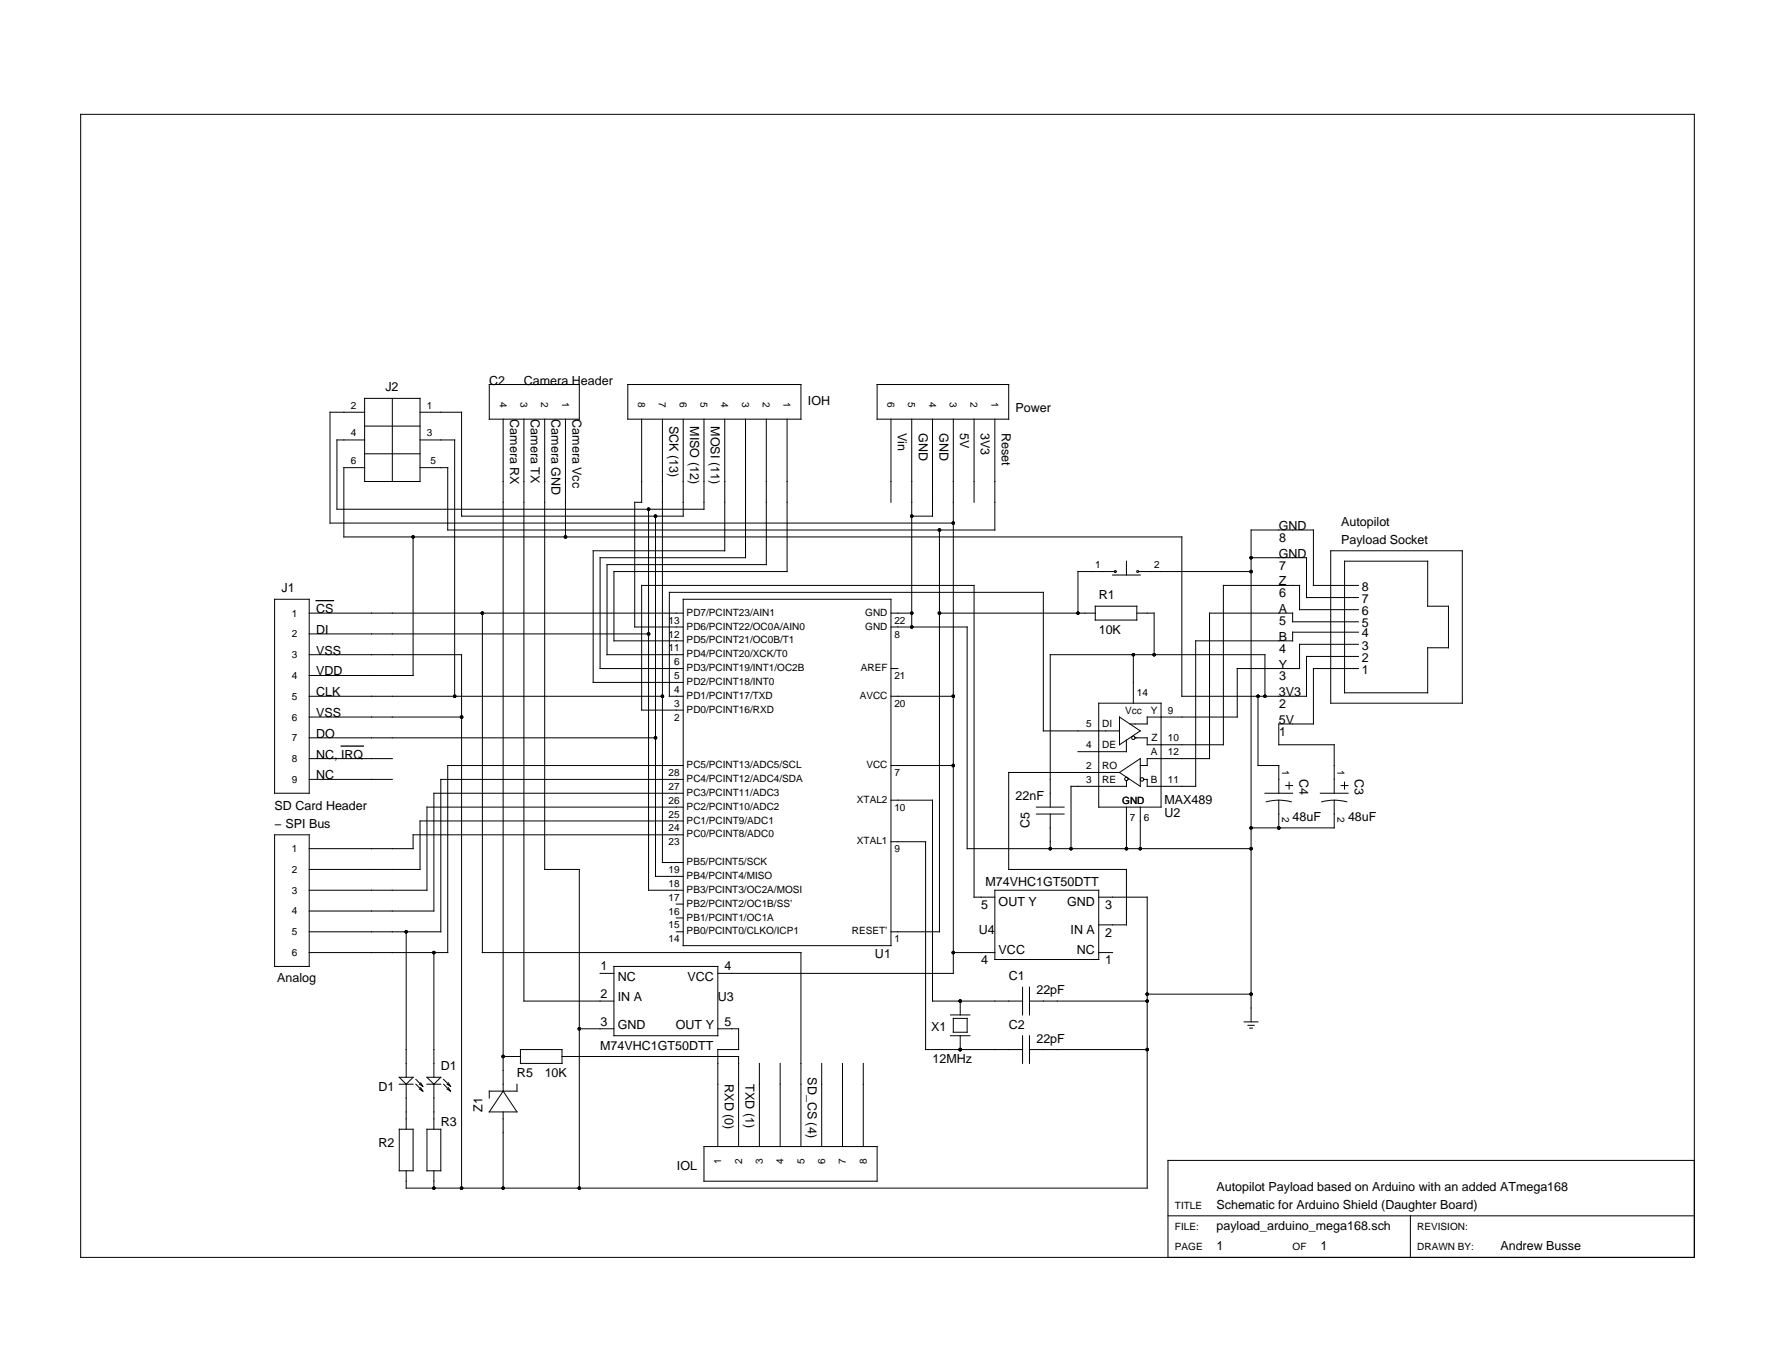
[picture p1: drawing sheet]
<svg xmlns="http://www.w3.org/2000/svg" width="279mm" height="216mm" viewBox="0 0 279 216" stroke-linecap="round" stroke-linejoin="round" font-family="sans-serif">
<g fill="none" stroke="#000" stroke-width=".16">
<path d="M12.7 18h254v179.9h-254zM57.4 73.6h-3.3v10.9h131.9v25.1h19.7v-6.3h8.1M57.4 62.7h8.7v13.1h-8.7zM57.4 64.9h-5.5v17.4h98.2M57.4 71.4h8.7M57.4 67.1h8.7M61.8 62.7v13.1M66.1 64.9h6.6v16.3h34.8v-15.2M66.1 69.2h5.5v40.4M77 60.5h14.2v5.5h-14.2zM79.2 66v105.7M82.5 66v91.5h14.1"/>
<path d="M85.7 66v70.8h5.5v50.2M89 66v18.5M98.8 60.5h27.3v5.5h-27.3zM101 66v13h-1.1v19.7h7.6M104.3 66v69.7h3.2M110.8 66v14.1h-57.8v-10.9h4.4M114.1 66v20.7h-20.7v20.7h14.1M117.4 66v21.8h-22.9v17.4h13M120.6 66v22.9h-25.1v14.1h12M123.9 66v23.9h-27.3v10.9h10.9M138.1 60.5h20.7v5.5h-20.7zM140.2 66v13"/>
<path d="M143.5 66v32.7M146.8 66v15.2h-3.3M150.1 66v87.2h-37.1M153.3 66v13M156.6 66v17.4h-86.1v-9.8h-4.4M43.2 94.3h5.5v30.5h-5.5zM48.7 96.5h58.8M48.7 99.8h53.4M65 84.5v21.8h-16.3M75.9 96.5v53.4h50.2v30.5M102.1 80.1v60h5.4M103.2 81.2v56.7h4.3"/>
<path d="M107.5 94.3h32.7v54.5h-32.7zM140.2 96.5h3.3M140.2 98.7h12v34.8h44.7M147.9 96.5h24.5M147.9 83.4v63.2h-7.7M172.4 95.4h6.5v2.2h-6.5zM175.1 90.5h4.4M175.4 89.9h-5.7v6.6M177.3 88.3v2.2M178.9 96.5h2.8v6.5M179.2 89.9h17.7M196.9 87.8h8.8v6.2h8.1"/>
<path d="M209.5 86.7h20.7v24h-20.7zM211.6 88.3h13.1v7.1h3.3v6.5h-3.3v7.1h-13.1zM213.8 97.8h-10.3v-1.3h-13.1v22.9h-9.8v1.1h-1.1M213.8 99.5h-10.3v1.3h-15.3v22.9h-7.6v-1.1h-.6M213.8 95.9h-9.2v-3.8h-12v25.1h-12v-1.1h-1.9M213.8 92.1h-7.1v-8.7h-9.8v77.4M48.7 109.6h55.6M48.7 112.8h24M48.7 119.4h13.1M48.7 116.1h54.5M48.7 103h24v84M107.5 111.7h-6.5v-19.6h52.3v49.1h3.3"/>
<path d="M107.5 109.6h-2.1v-16.4h58.8v21.8h12M140.2 105.2h1.1M140.2 109.6h9.9M169.7 118.3h7.6M172.9 110.7h9.9v16.3h-9.9zM176.2 112.8l3.3 2.2-3.3 2.2zM177.3 116.5v1.8M178.4 103v7.7M198 109.6v10.9h3.3v4.3M199.1 109.6v-6.6h-33.8v24M213.8 101.4h-9.2v3.8h-9.8v7.6h-14.2v1.1h-2.7M213.8 105.2h-7.1v8.7h-5.4v3.3h8.7v7.6"/>
<path d="M43.2 131.4h5.5v20.7h-5.5zM48.7 122.6h13.1M107.5 122.6h-38.1v24h-20.7M107.5 120.5h-37v29.4h-21.8M107.5 127h-40.3v13.1h-18.5M107.5 131.4h-42.5v2.1h-16.3M107.5 124.8h-39.2v18.6h-19.6M107.5 129.2h-41.4v7.6h-17.4M140.2 120.5h9.9M140.2 125.9h6.6v31.6h14.2M140.2 132.5h5.5v32.7h15.3M163.1 127h4.4"/>
<path d="M163.1 128.1h4.4M165.3 128.1v5.4M176.2 121.6l3.3-2.2v4.3zM176.2 121.6h-17.4v15.2h18.5v8.7h-4.4M177.3 122.8v.9h-8.7v9.8M177.3 127v6.5M179.5 127v6.5M199.1 124.8h4.4M199.3 126.2a7.6 7.6 0 0 1 4 0M201.3 125.9v4.4M202.4 123.6h1.1M202.9 123.1v1.1"/>
<path d="M207.8 124.8h4.4M208 126.2a7.6 7.6 0 0 1 4 0M210 125.9v4.4h-13.1M211.1 123.6h1.1M211.6 123.1v1.1M63.9 146.6v22.9M68.3 149.9v19.6M94.5 153.2h2.1M96.6 152.1h16.4v10.9h-16.4zM106.5 146.6h1M106.5 144.4h1M106.5 142.3h1"/>
<path d="M149.6 159.7h3.1M150.1 149.9h6.5M151.1 157.5v2.2M156.6 140.1h16.3v10.9h-16.3zM161 155.4v4.3M162 157.5h18.6M162 155.4v4.3M172.9 141.2h7.7v45.8h-116.7v-2.8M172.9 149.9h2.2M180.6 156.4h16.3M62.8 177.7h2.2v6.5h-2.2zM62.8 169.5h2.2l-1.1 1.1z"/>
<path d="M62.8 170.6h2.2M63.9 170.6v7.1M65.5 169.8l1.1 1.1M65.5 170.6l1.1 1.1M66 170.6l.6 .3M66 171.4l.6 .3M66.2 170.4l.4 .5M66.2 171.2l.4 .5M67.2 177.7h2.2v6.5h-2.2zM67.2 169.5h2.2l-1.1 1.1zM67.2 170.6h2.2M68.3 170.6v7.1"/>
<path d="M69.8 169.8l1.1 1.1M69.8 170.6l1.1 1.1M70.4 170.6l.5 .3M70.4 171.4l.5 .3M70.6 170.4l.3 .5M70.6 171.2l.3 .5M79.2 175v12M79.2 171.7l2.2 3.3h-4.4zM79.2 166.3h2.7M81.4 170.6v1.1h-4.4v1.1M81.9 165.2h6.6v2.1h-6.6zM88.5 166.3h27.8v14.1"/>
<path d="M91.2 161.9h5.4M113 161.9h3.3v3.3h-3.3v15.2M119.5 167.3v13.1M122.8 167.3v13.1M129.3 167.3v13.1M132.6 167.3v13.1M135.9 167.3v13.1M149.6 163h3.1M150.1 160.3h2.1v2.1h-2.1zM151.1 163v2.2M161 163v4.3M162 165.2h18.6"/>
<path d="M162 163v4.3M195.8 160.8h2.2M196.4 161.3h1M196.7 161.8h.4M68.3 184.2v2.8M110.8 180.4h27.3v5.5h-27.3zM183.9 191.3h82.8M222 191.3v6.6M266.7 182.6h-82.8v15.3"/>
<circle cx="175.6" cy="89.9" r=".15"/>
<circle cx="179.1" cy="89.9" r=".15"/>
<circle cx="178.4" cy="116.1" r=".27"/>
<circle cx="177.3" cy="122.6" r=".27"/>
<circle cx="179.8" cy="122.6" r=".27"/>
</g>
<path d="M49.8 94.5h2.7M53.7 117.4h3.5" fill="none" stroke="#000" stroke-width=".2"/>
<g fill="#000">
<circle cx="65" cy="84.5" r=".27"/>
<circle cx="75.9" cy="96.5" r=".27"/>
<circle cx="89" cy="84.5" r=".27"/>
<circle cx="102.1" cy="80.1" r=".27"/>
<circle cx="102.1" cy="99.8" r=".27"/>
<circle cx="103.2" cy="81.2" r=".27"/>
<circle cx="143.5" cy="98.7" r=".27"/>
<circle cx="143.5" cy="96.5" r=".27"/>
<circle cx="143.5" cy="81.2" r=".27"/>
<circle cx="147.9" cy="96.5" r=".27"/>
<circle cx="147.9" cy="83.4" r=".27"/>
<circle cx="150.1" cy="82.3" r=".27"/>
<circle cx="169.7" cy="96.5" r=".27"/>
<circle cx="196.9" cy="89.9" r=".27"/>
<circle cx="196.9" cy="87.8" r=".27"/>
<circle cx="71.6" cy="109.6" r=".27"/>
<circle cx="72.7" cy="112.8" r=".27"/>
<circle cx="103.2" cy="116.1" r=".27"/>
<circle cx="104.3" cy="109.6" r=".27"/>
<circle cx="150.1" cy="109.6" r=".27"/>
<circle cx="178.4" cy="103" r=".27"/>
<circle cx="181.7" cy="103" r=".27"/>
<circle cx="198" cy="109.6" r=".27"/>
<circle cx="199.1" cy="109.6" r=".27"/>
<circle cx="150.1" cy="120.5" r=".27"/>
<circle cx="165.3" cy="133.5" r=".27"/>
<circle cx="168.6" cy="133.5" r=".27"/>
<circle cx="177.3" cy="133.5" r=".27"/>
<circle cx="179.5" cy="133.5" r=".27"/>
<circle cx="196.9" cy="133.5" r=".27"/>
<circle cx="196.9" cy="130.3" r=".27"/>
<circle cx="201.3" cy="130.3" r=".27"/>
<circle cx="63.9" cy="146.6" r=".27"/>
<circle cx="68.3" cy="149.9" r=".27"/>
<circle cx="150.1" cy="149.9" r=".27"/>
<circle cx="151.1" cy="157.5" r=".27"/>
<circle cx="180.6" cy="157.5" r=".27"/>
<circle cx="180.6" cy="156.4" r=".27"/>
<circle cx="196.9" cy="156.4" r=".27"/>
<circle cx="79.2" cy="166.3" r=".27"/>
<circle cx="91.2" cy="161.9" r=".27"/>
<circle cx="151.1" cy="165.2" r=".27"/>
<circle cx="180.6" cy="165.2" r=".27"/>
<circle cx="68.3" cy="187" r=".27"/>
<circle cx="72.7" cy="187" r=".27"/>
<circle cx="79.2" cy="187" r=".27"/>
<circle cx="91.2" cy="187" r=".27"/>
</g>
<g font-size="2">
<text x="60.7" y="61.6">J2</text>
<text x="77" y="60.5">C2</text>
<text x="80.3" y="66" transform="rotate(90 80.3 66)">Camera RX</text>
<text x="82.5" y="60.5">Camera Header</text>
<text x="83.6" y="66" transform="rotate(90 83.6 66)">Camera TX</text>
<text x="86.8" y="66" transform="rotate(90 86.8 66)">Camera GND</text>
<text x="90.1" y="66" transform="rotate(90 90.1 66)">Camera Vcc</text>
<text x="127.2" y="63.8">IOH</text>
<text x="159.9" y="64.9">Power</text>
<text x="105.4" y="67.1" transform="rotate(90 105.4 67.1)">SCK (13)</text>
<text x="108.6" y="67.1" transform="rotate(90 108.6 67.1)">MISO (12)</text>
<text x="111.9" y="67.1" transform="rotate(90 111.9 67.1)">MOSI (11)</text>
<text x="141.3" y="68.1" transform="rotate(90 141.3 68.1)">Vin</text>
<text x="144.6" y="68.1" transform="rotate(90 144.6 68.1)">GND</text>
<text x="147.9" y="68.1" transform="rotate(90 147.9 68.1)">GND</text>
<text x="151.1" y="68.1" transform="rotate(90 151.1 68.1)">5V</text>
<text x="154.4" y="68.1" transform="rotate(90 154.4 68.1)">3V3</text>
<text x="157.7" y="68.1" transform="rotate(90 157.7 68.1)">Reset</text>
<text x="201.3" y="83.4">GND</text>
<text x="211.1" y="82.7">Autopilot</text>
<text x="201.3" y="87.8">GND</text>
<text x="201.3" y="89.6">7</text>
<text x="201.3" y="85.3">8</text>
<text x="211.1" y="85.6">Payload Socket</text>
<text x="44.3" y="93.2">J1</text>
<text x="172.9" y="94.3">R1</text>
<text x="201.3" y="92.1">Z</text>
<text x="201.3" y="94">6</text>
<text x="214.4" y="94.9">7</text>
<text x="214.4" y="93">8</text>
<text x="49.8" y="96.5">CS</text>
<text x="49.8" y="99.8">DI</text>
<text x="172.9" y="99.8">10K</text>
<text x="201.3" y="100.8">B</text>
<text x="201.3" y="96.5">A</text>
<text x="201.3" y="98.4">5</text>
<text x="214.4" y="100.3">4</text>
<text x="214.4" y="98.7">5</text>
<text x="214.4" y="96.8">6</text>
<text x="49.8" y="103">VSS</text>
<text x="49.8" y="106.3">VDD</text>
<text x="201.3" y="105.2">Y</text>
<text x="201.3" y="107.1">3</text>
<text x="201.3" y="102.7">4</text>
<text x="214.4" y="106">1</text>
<text x="214.4" y="104.1">2</text>
<text x="214.4" y="102.2">3</text>
<text x="49.8" y="109.6">CLK</text>
<text x="49.8" y="112.8">VSS</text>
<text x="201.3" y="113.9">5V</text>
<text x="201.3" y="109.6">3V3</text>
<text x="201.3" y="111.4">2</text>
<text x="49.8" y="116.1">DO</text>
<text x="49.8" y="119.4">NC, IRQ</text>
<text x="201.3" y="115.8">1</text>
<text x="49.8" y="122.6">NC</text>
<text x="159.9" y="125.9">22nF</text>
<text x="204.6" y="122.6" transform="rotate(90 204.6 122.6)">C4</text>
<text x="213.3" y="122.6" transform="rotate(90 213.3 122.6)">C3</text>
<text x="43.2" y="127.4">SD Card Header</text>
<text x="43.2" y="130.3">− SPI Bus</text>
<text x="162" y="130.3" transform="rotate(-90 162 130.3)">C5</text>
<text x="183.3" y="126.5">MAX489</text>
<text x="183.3" y="128.6">U2</text>
<text x="203.5" y="129.2">48uF</text>
<text x="212.2" y="129.2">48uF</text>
<text x="154.5" y="143">5</text>
<text x="155.1" y="139.3">M74VHC1GT50DTT</text>
<text x="157.2" y="142.6">OUT Y</text>
<text x="168" y="142.6">GND</text>
<text x="174" y="143">3</text>
<text x="154.1" y="147">U4</text>
<text x="168.5" y="146.9">IN A</text>
<text x="174" y="147.4">2</text>
<text x="43.6" y="154.6">Analog</text>
<text x="94.5" y="152.7">1</text>
<text x="97.2" y="154.3">NC</text>
<text x="108.2" y="154.3">VCC</text>
<text x="114" y="152.7">4</text>
<text x="137.7" y="150.8">U1</text>
<text x="154.5" y="151.8">4</text>
<text x="157.2" y="150.2">VCC</text>
<text x="158.8" y="154.3">C1</text>
<text x="169.5" y="150.2">NC</text>
<text x="174" y="151.8">1</text>
<text x="94.5" y="157">2</text>
<text x="94.5" y="161.4">3</text>
<text x="97.2" y="157.6">IN A</text>
<text x="97.2" y="161.9">GND</text>
<text x="106.4" y="161.9">OUT Y</text>
<text x="113" y="157.5">U3</text>
<text x="114" y="161.4">5</text>
<text x="158.8" y="161.9">C2</text>
<text x="163.1" y="156.4">22pF</text>
<text x="94.5" y="165.2">M74VHC1GT50DTT</text>
<text x="146.6" y="162.2">X1</text>
<text x="146.8" y="167.3">12MHz</text>
<text x="163.1" y="164.1">22pF</text>
<text x="59.6" y="171.7">D1</text>
<text x="69.4" y="168.4">D1</text>
<text x="81.4" y="169.5">R5</text>
<text x="85.7" y="169.5">10K</text>
<text x="114.1" y="170.6" transform="rotate(90 114.1 170.6)">RXD (0)</text>
<text x="117.4" y="170.6" transform="rotate(90 117.4 170.6)">TXD (1)</text>
<text x="127.2" y="169.5" transform="rotate(90 127.2 169.5)">SD_CS (4)</text>
<text x="69.4" y="177.2">R3</text>
<text x="75.9" y="175" transform="rotate(-90 75.9 175)">Z1</text>
<text x="59.6" y="180.4">R2</text>
<text x="106.5" y="184">IOL</text>
<text x="191.5" y="187.4">Autopilot Payload based on Arduino with an added ATmega168</text>
<text x="191.5" y="190.2">Schematic for Arduino Shield (Daughter Board)</text>
<text x="191.5" y="193.5">payload_arduino_mega168.sch</text>
<text x="191.5" y="196.8">1</text>
<text x="207.8" y="196.8">1</text>
<text x="236.2" y="196.8">Andrew Busse</text>
</g>
<g font-size="1.6">
<text x="55.2" y="64.3">2</text>
<text x="67.2" y="64.3">1</text>
<text x="78.7" y="63.2" transform="rotate(90 78.7 63.2)">4</text>
<text x="81.9" y="63.2" transform="rotate(90 81.9 63.2)">3</text>
<text x="85.2" y="63.2" transform="rotate(90 85.2 63.2)">2</text>
<text x="88.5" y="63.2" transform="rotate(90 88.5 63.2)">1</text>
<text x="100.5" y="63.2" transform="rotate(90 100.5 63.2)">8</text>
<text x="103.7" y="63.2" transform="rotate(90 103.7 63.2)">7</text>
<text x="107" y="63.2" transform="rotate(90 107 63.2)">6</text>
<text x="110.3" y="63.2" transform="rotate(90 110.3 63.2)">5</text>
<text x="113.5" y="63.2" transform="rotate(90 113.5 63.2)">4</text>
<text x="116.8" y="63.2" transform="rotate(90 116.8 63.2)">3</text>
<text x="120.1" y="63.2" transform="rotate(90 120.1 63.2)">2</text>
<text x="123.3" y="63.2" transform="rotate(90 123.3 63.2)">1</text>
<text x="139.7" y="63.2" transform="rotate(90 139.7 63.2)">6</text>
<text x="143" y="63.2" transform="rotate(90 143 63.2)">5</text>
<text x="146.2" y="63.2" transform="rotate(90 146.2 63.2)">4</text>
<text x="149.5" y="63.2" transform="rotate(90 149.5 63.2)">3</text>
<text x="152.8" y="63.2" transform="rotate(90 152.8 63.2)">2</text>
<text x="156.1" y="63.2" transform="rotate(90 156.1 63.2)">1</text>
<text x="55.2" y="68.7">4</text>
<text x="67.2" y="68.7">3</text>
<text x="55.2" y="73">6</text>
<text x="67.8" y="73">5</text>
<text x="172.4" y="89.4">1</text>
<text x="181.7" y="89.4">2</text>
<text x="45.9" y="100.3">2</text>
<text x="45.9" y="97">1</text>
<text x="105.2" y="100.3">12</text>
<text x="105.2" y="98.1">13</text>
<text x="108.1" y="101.3">PD5/PCINT21/OC0B/T1</text>
<text x="108.1" y="99.1">PD6/PCINT22/OC0A/AIN0</text>
<text x="108.1" y="96.9">PD7/PCINT23/AIN1</text>
<text x="136.2" y="99.1">GND</text>
<text x="136.2" y="96.9">GND</text>
<text x="140.8" y="100.3">8</text>
<text x="140.8" y="98.1">22</text>
<text x="45.9" y="106.8">4</text>
<text x="45.9" y="103.6">3</text>
<text x="105.2" y="102.5">11</text>
<text x="106.1" y="106.9">5</text>
<text x="106.1" y="104.7">6</text>
<text x="108.1" y="107.8">PD2/PCINT18/INT0</text>
<text x="108.1" y="105.6">PD3/PCINT19/INT1/OC2B</text>
<text x="108.1" y="103.4">PD4/PCINT20/XCK/T0</text>
<text x="135.5" y="105.6">AREF</text>
<text x="140.8" y="106.9">21</text>
<text x="45.9" y="113.4">6</text>
<text x="45.9" y="110.1">5</text>
<text x="106.1" y="113.4">2</text>
<text x="106.1" y="111.2">3</text>
<text x="106.1" y="109">4</text>
<text x="108.1" y="112.2">PD0/PCINT16/RXD</text>
<text x="108.1" y="110">PD1/PCINT17/TXD</text>
<text x="135.3" y="110">AVCC</text>
<text x="140.8" y="111.2">20</text>
<text x="177.1" y="112.3">Vcc</text>
<text x="178.9" y="109.6">14</text>
<text x="181.2" y="112.3">Y</text>
<text x="183.9" y="112.3">9</text>
<text x="45.9" y="119.9">8</text>
<text x="45.9" y="116.7">7</text>
<text x="171" y="117.7">4</text>
<text x="171" y="114.5">5</text>
<text x="173.5" y="117.7">DE</text>
<text x="173.5" y="114.5">DI</text>
<text x="181.2" y="118.8">A</text>
<text x="181.3" y="116.7">Z</text>
<text x="183.9" y="116.7">10</text>
<text x="183.9" y="118.8">12</text>
<text x="45.9" y="123.2">9</text>
<text x="105.2" y="124.3">27</text>
<text x="105.2" y="122.1">28</text>
<text x="108.1" y="125.2">PC3/PCINT11/ADC3</text>
<text x="108.1" y="123.1">PC4/PCINT12/ADC4/SDA</text>
<text x="108.1" y="120.9">PC5/PCINT13/ADC5/SCL</text>
<text x="136.4" y="120.9">VCC</text>
<text x="140.8" y="122.1">7</text>
<text x="171" y="121">2</text>
<text x="171" y="123.2">3</text>
<text x="173.5" y="121">RO</text>
<text x="173.5" y="123.2">RE</text>
<text x="181.2" y="123.2">B</text>
<text x="183.9" y="123.2">11</text>
<text x="201.8" y="121.2" transform="rotate(90 201.8 121.2)">1</text>
<text x="210.6" y="121.2" transform="rotate(90 210.6 121.2)">1</text>
<text x="105.2" y="130.8">24</text>
<text x="105.2" y="128.7">25</text>
<text x="105.2" y="126.5">26</text>
<text x="108.1" y="131.8">PC0/PCINT8/ADC0</text>
<text x="108.1" y="129.6">PC1/PCINT9/ADC1</text>
<text x="108.1" y="127.4">PC2/PCINT10/ADC2</text>
<text x="134.9" y="126.3">XTAL2</text>
<text x="140.8" y="127.6">10</text>
<text x="176.7" y="126.5">GND</text>
<text x="177.9" y="129.2">7</text>
<text x="180" y="129.2">6</text>
<text x="201.8" y="128.6" transform="rotate(90 201.8 128.6)">2</text>
<text x="210.6" y="128.6" transform="rotate(90 210.6 128.6)">2</text>
<text x="45.9" y="137.4">2</text>
<text x="45.9" y="134.1">1</text>
<text x="105.2" y="137.4">19</text>
<text x="105.2" y="133">23</text>
<text x="108.1" y="136.1">PB5/PCINT5/SCK</text>
<text x="134.9" y="132.9">XTAL1</text>
<text x="140.8" y="134.1">9</text>
<text x="45.9" y="143.9">4</text>
<text x="45.9" y="140.6">3</text>
<text x="105.2" y="143.9">16</text>
<text x="105.2" y="141.7">17</text>
<text x="105.2" y="139.6">18</text>
<text x="108.1" y="142.7">PB2/PCINT2/OC1B/SS’</text>
<text x="108.1" y="140.5">PB3/PCINT3/OC2A/MOSI</text>
<text x="108.1" y="138.3">PB4/PCINT4/MISO</text>
<text x="45.9" y="147.2">5</text>
<text x="105.2" y="148.3">14</text>
<text x="105.2" y="146.1">15</text>
<text x="108.1" y="147">PB0/PCINT0/CLKO/ICP1</text>
<text x="108.1" y="144.9">PB1/PCINT1/OC1A</text>
<text x="134.1" y="147">RESET’</text>
<text x="140.8" y="148.3">1</text>
<text x="45.9" y="150.4">6</text>
<text x="113.5" y="183.1" transform="rotate(-90 113.5 183.1)">1</text>
<text x="116.8" y="183.1" transform="rotate(-90 116.8 183.1)">2</text>
<text x="120.1" y="183.1" transform="rotate(-90 120.1 183.1)">3</text>
<text x="123.3" y="183.1" transform="rotate(-90 123.3 183.1)">4</text>
<text x="126.6" y="183.1" transform="rotate(-90 126.6 183.1)">5</text>
<text x="129.9" y="183.1" transform="rotate(-90 129.9 183.1)">6</text>
<text x="133.2" y="183.1" transform="rotate(-90 133.2 183.1)">7</text>
<text x="136.4" y="183.1" transform="rotate(-90 136.4 183.1)">8</text>
<text x="184.9" y="190.2">TITLE</text>
<text x="184.9" y="193.5">FILE:</text>
<text x="184.9" y="196.8">PAGE</text>
<text x="203.5" y="196.8">OF</text>
<text x="223.1" y="193.5">REVISION:</text>
<text x="223.1" y="196.8">DRAWN BY:</text>
</g>
</svg>
